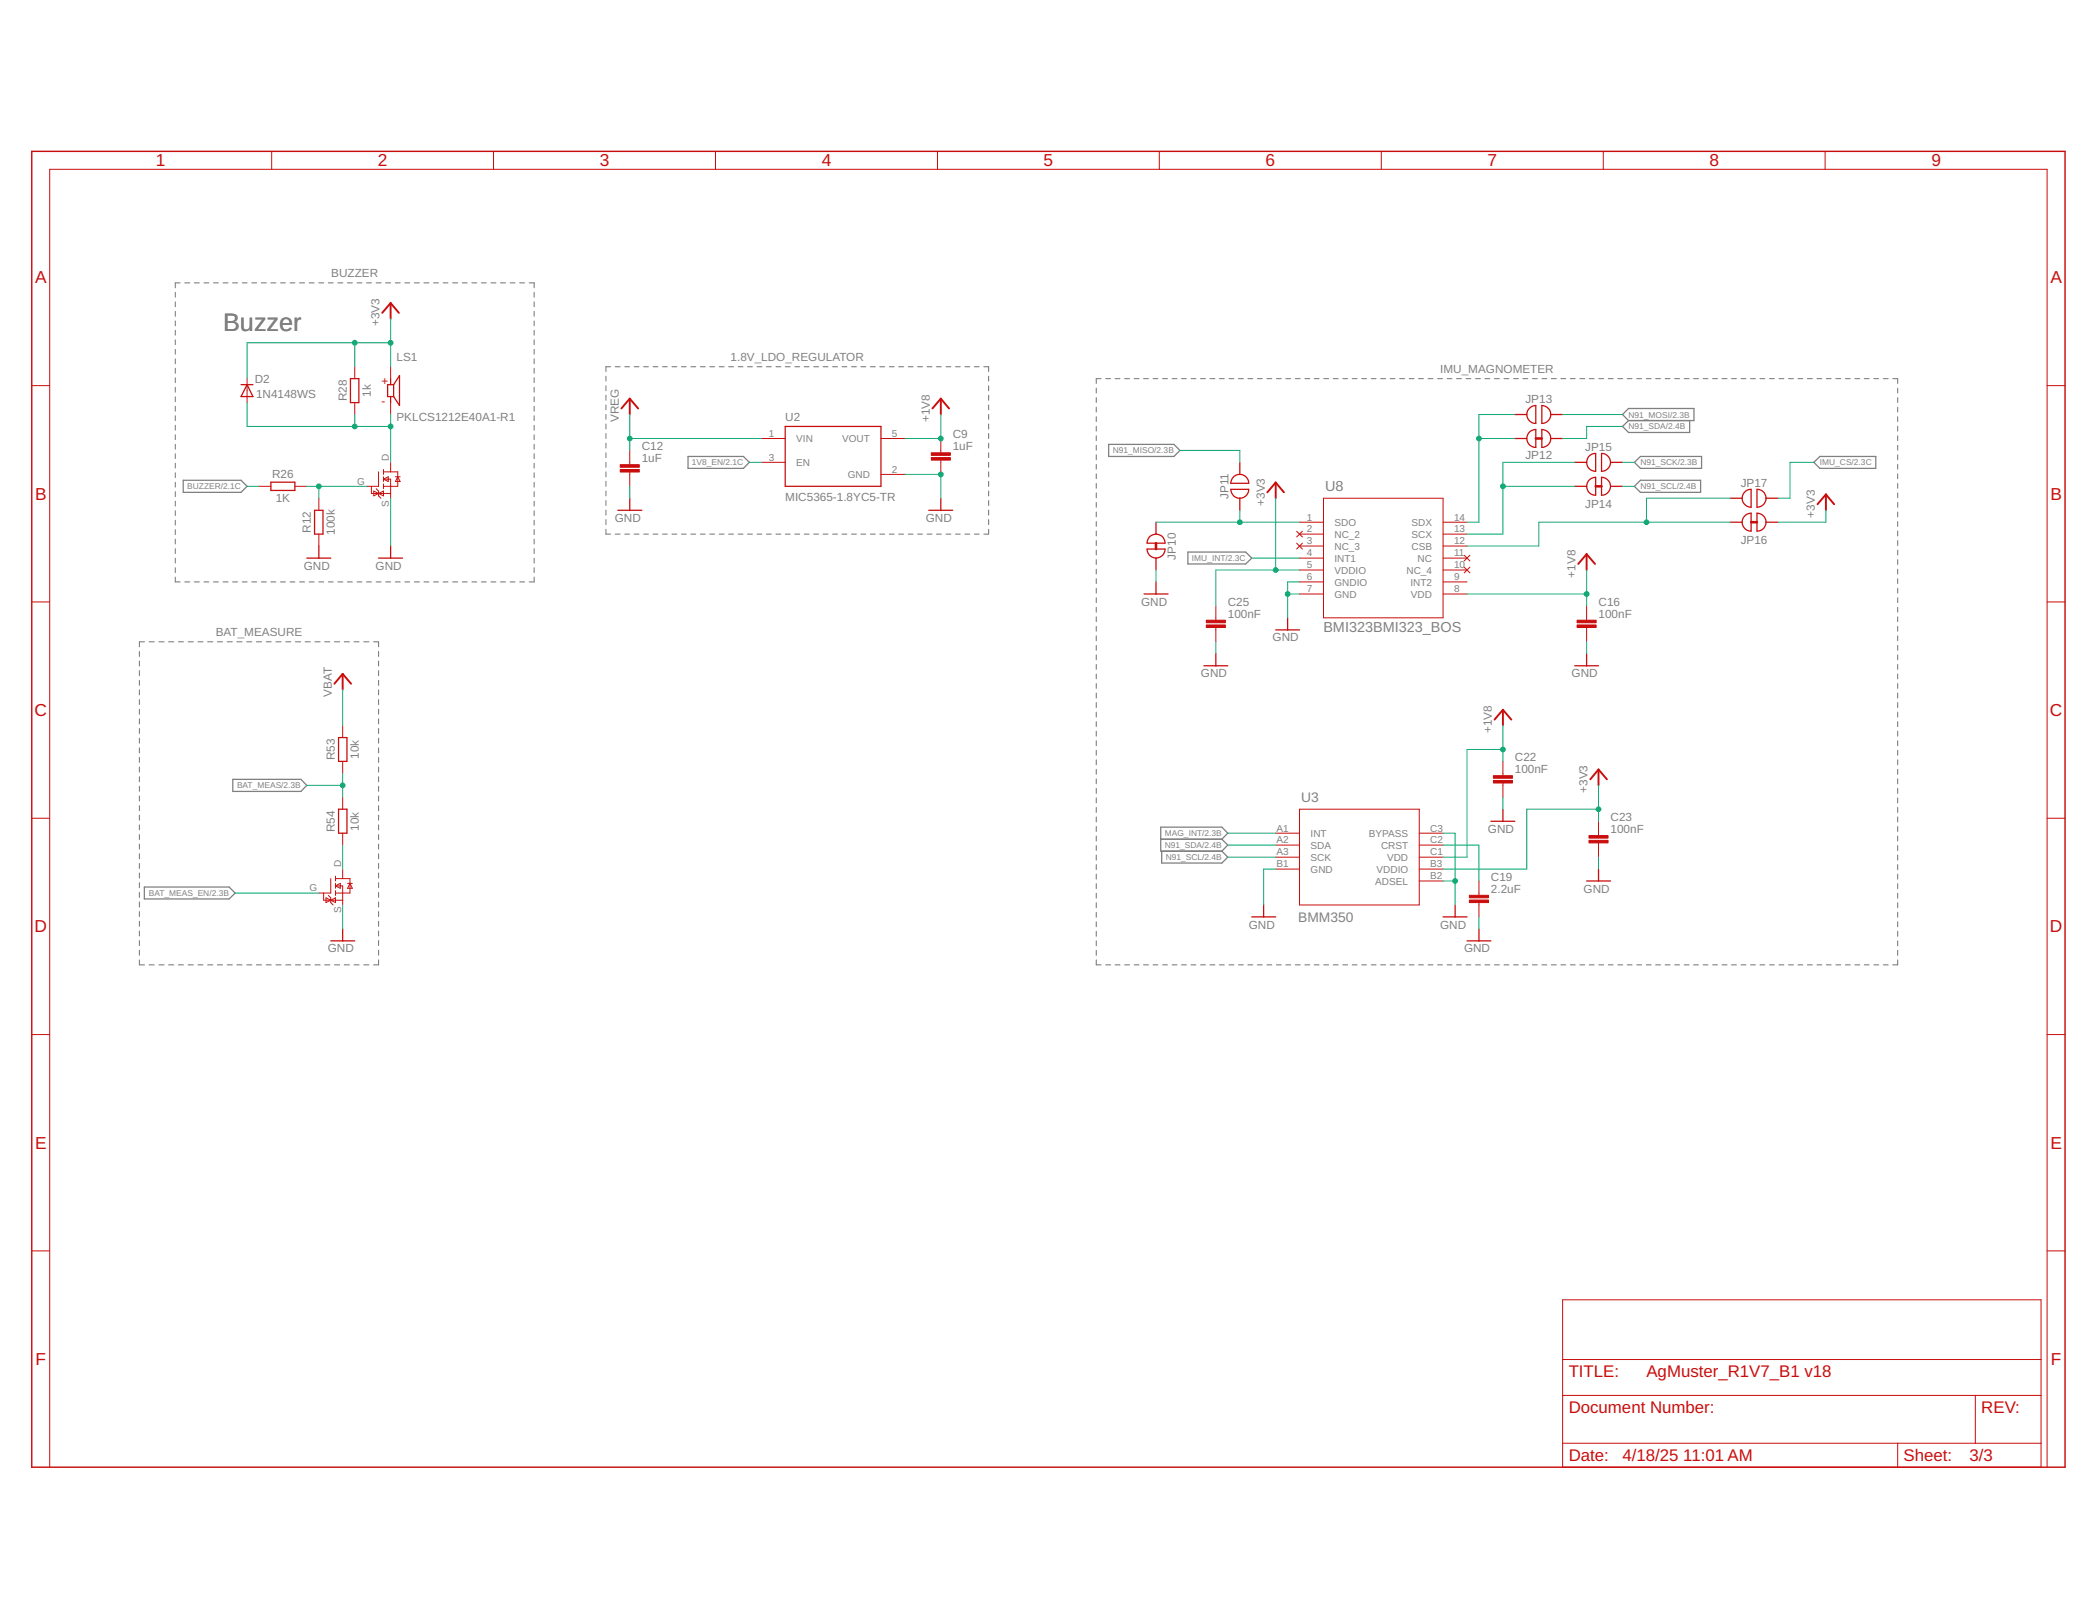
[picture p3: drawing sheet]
<svg xmlns="http://www.w3.org/2000/svg" width="279mm" height="216mm" viewBox="0 0 279 216" stroke-linecap="round" stroke-linejoin="round" font-family="sans-serif">
<g fill="none" stroke="#808080" stroke-width=".15">
<path d="M23.4 39v.6M24 37.7h-.6v.7M24.6 37.7h.7M25.9 37.7h.7M27.2 37.7h.6M28.5 37.7h.6M29.7 37.7h.7M31 37.7h.7M32.3 37.7h.6M33.6 37.7h.6M34.8 37.7h.7M36.1 37.7h.7"/>
<path d="M37.4 37.7h.6M38.7 37.7h.6M39.9 37.7h.7M41.2 37.7h.7M42.5 37.7h.6M43.8 37.7h.6M45 37.7h.7M46.3 37.7h.7M47.6 37.7h.6M48.9 37.7h.6M50.1 37.7h.7M51.4 37.7h.7"/>
<path d="M52.7 37.7h.6M54 37.7h.6M55.2 37.7h.7M56.5 37.7h.7M57.8 37.7h.6M59.1 37.7h.6M60.3 37.7h.7M61.6 37.7h.7M62.9 37.7h.6M64.2 37.7h.6M65.4 37.7h.7M66.7 37.7h.7"/>
<path d="M68 37.7h.6M69.3 37.7h.6M70.5 37.7h.7v.7M71.2 39v.6M23.4 40.2v.7M23.4 41.5v.6M23.4 42.8v.6M23.4 44v.7M23.4 45.3v.6M23.4 46.6v.6M23.4 47.8v.7M23.4 49.1v.6"/>
<path d="M23.4 50.4v.6M23.4 51.6v.7M23.4 52.9v.6M23.4 54.1v.7M23.4 55.4v.6M23.4 56.7v.6M23.4 58v.6M23.4 59.2v.7M71.2 40.2v.7M71.2 41.5v.6M71.2 42.8v.6M71.2 44v.7"/>
<path d="M71.2 45.3v.6M71.2 46.6v.6M71.2 47.8v.7M71.2 49.1v.6M71.2 50.4v.6M71.2 51.6v.7M71.2 52.9v.6M71.2 54.1v.7M71.2 55.4v.6M71.2 56.7v.6M71.2 58v.6M71.2 59.2v.7"/>
<path d="M80.8 50.1v.7M80.8 51.4v.7M80.8 52.7v.6M80.8 54v.6M80.8 55.2v.7M80.8 56.5v.7M80.8 57.8v.6M80.8 59.1v.6M81.4 48.9h-.6v.6M82 48.9h.7M83.3 48.9h.6M84.5 48.9h.7"/>
<path d="M85.8 48.9h.6M87.1 48.9h.6M88.3 48.9h.6M89.6 48.9h.6M90.8 48.9h.7M92.1 48.9h.6M93.4 48.9h.6M94.6 48.9h.6M95.9 48.9h.6M97.1 48.9h.7M98.4 48.9h.6M99.7 48.9h.6"/>
<path d="M100.9 48.9h.7M102.2 48.9h.6M103.4 48.9h.7M104.7 48.9h.6M106 48.9h.6M107.2 48.9h.6M108.5 48.9h.6M109.7 48.9h.7M111 48.9h.6M112.2 48.9h.7M113.5 48.9h.7M114.8 48.9h.6"/>
<path d="M116 48.9h.7M117.3 48.9h.6M118.6 48.9h.6M119.8 48.9h.6M121.1 48.9h.6M122.3 48.9h.7M123.6 48.9h.6M124.8 48.9h.7M126.1 48.9h.6M127.4 48.9h.6M128.6 48.9h.7M129.9 48.9h.6"/>
<path d="M131.1 48.9h.7v.6M131.8 50.1v.7M131.8 51.4v.7M131.8 52.7v.6M131.8 54v.6M131.8 55.2v.7M131.8 56.5v.7M131.8 57.8v.6M131.8 59.1v.6M146.1 51.7v.7M146.1 53v.6M146.1 54.3v.6"/>
<path d="M146.1 55.5v.7M146.1 56.8v.6M146.1 58.1v.6M146.1 59.4v.6M146.8 50.5h-.7v.6M147.4 50.5h.6M148.7 50.5h.6M149.9 50.5h.7M151.2 50.5h.6M152.4 50.5h.7M153.7 50.5h.6M155 50.5h.6"/>
<path d="M156.3 50.5h.6M157.5 50.5h.6M158.8 50.5h.6M160 50.5h.7M161.3 50.5h.6M162.6 50.5h.6M163.8 50.5h.7M165.1 50.5h.6M166.3 50.5h.7M167.6 50.5h.7M168.9 50.5h.6M170.2 50.5h.6"/>
<path d="M171.4 50.5h.6M172.7 50.5h.6M173.9 50.5h.7M175.2 50.5h.6M176.5 50.5h.6M177.7 50.5h.7M179 50.5h.6M180.3 50.5h.6M181.5 50.5h.7M182.8 50.5h.6M184 50.5h.7M185.3 50.5h.6"/>
<path d="M186.6 50.5h.6M187.9 50.5h.6M189.1 50.5h.6M190.4 50.5h.6M191.6 50.5h.7M192.9 50.5h.6M194.2 50.5h.6M195.4 50.5h.7M196.7 50.5h.6M198 50.5h.6M199.2 50.5h.7M200.5 50.5h.6"/>
<path d="M201.8 50.5h.6M203 50.5h.6M204.3 50.5h.6M205.5 50.5h.7M206.8 50.5h.7M208.1 50.5h.6M209.3 50.5h.7M210.6 50.5h.6M211.9 50.5h.6M213.1 50.5h.7M214.4 50.5h.6M215.7 50.5h.6"/>
<path d="M216.9 50.5h.7M218.2 50.5h.6M219.5 50.5h.6M220.7 50.5h.6M222 50.5h.6M223.2 50.5h.7M224.5 50.5h.6M225.8 50.5h.6M227 50.5h.7M228.3 50.5h.6M229.6 50.5h.6M230.8 50.5h.7"/>
<path d="M232.1 50.5h.6M233.4 50.5h.6M234.6 50.5h.6M235.9 50.5h.6M237.2 50.5h.6M238.4 50.5h.7M239.7 50.5h.6M240.9 50.5h.7M242.2 50.5h.6M243.5 50.5h.6M244.7 50.5h.7M246 50.5h.6"/>
<path d="M247.3 50.5h.6M248.5 50.5h.7M249.8 50.5h.6M251.1 50.5h.6M252.3 50.5h.7v.6M253 51.7v.7M253 53v.6M253 54.3v.6M253 55.5v.7M253 56.8v.6M253 58.1v.6M253 59.4v.6"/>
<path d="M23.4 60.5v.6M23.4 61.7v.7M23.4 63v.6M23.4 64.3v.6M23.4 65.5v.7M23.4 66.8v.6M23.4 68.1v.6M23.4 69.3v.7M23.4 70.6v.6M23.4 71.9v.6M23.4 73.1v.7M23.4 74.4v.6"/>
<path d="M23.4 75.7v.6M23.4 76.9v.7h.6M24.6 77.6h.7M25.9 77.6h.7M27.2 77.6h.6M28.5 77.6h.6M29.7 77.6h.7M31 77.6h.7M32.3 77.6h.6M33.6 77.6h.6M34.8 77.6h.7M36.1 77.6h.7"/>
<path d="M37.4 77.6h.6M38.7 77.6h.6M39.9 77.6h.7M41.2 77.6h.7M42.5 77.6h.6M43.8 77.6h.6M45 77.6h.7M46.3 77.6h.7M47.6 77.6h.6M48.9 77.6h.6M50.1 77.6h.7M51.4 77.6h.7"/>
<path d="M52.7 77.6h.6M54 77.6h.6M55.2 77.6h.7M56.5 77.6h.7M57.8 77.6h.6M59.1 77.6h.6M60.3 77.6h.7M61.6 77.6h.7M62.9 77.6h.6M64.2 77.6h.6M65.4 77.6h.7M66.7 77.6h.7"/>
<path d="M68 77.6h.6M69.3 77.6h.6M71.2 60.5v.6M71.2 61.7v.7M71.2 63v.6M71.2 64.3v.6M71.2 65.5v.7M71.2 66.8v.6M71.2 68.1v.6M71.2 69.3v.7M71.2 70.6v.6M71.2 71.9v.6"/>
<path d="M71.2 73.1v.7M71.2 74.4v.6M71.2 75.7v.6M71.2 76.9v.7h-.7M80.8 60.3v.7M80.8 61.6v.7M80.8 62.9v.6M80.8 64.2v.6M80.8 65.4v.7M80.8 66.7v.7M80.8 68v.6M80.8 69.3v.6"/>
<path d="M80.8 70.5v.7h.6M82 71.2h.7M83.3 71.2h.6M84.5 71.2h.7M85.8 71.2h.6M87.1 71.2h.6M88.3 71.2h.6M89.6 71.2h.6M90.8 71.2h.7M92.1 71.2h.6M93.4 71.2h.6M94.6 71.2h.6"/>
<path d="M95.9 71.2h.6M97.1 71.2h.7M98.4 71.2h.6M99.7 71.2h.6M100.9 71.2h.7M102.2 71.2h.6M103.4 71.2h.7M104.7 71.2h.6M106 71.2h.6M107.2 71.2h.6M108.5 71.2h.6M109.7 71.2h.7"/>
<path d="M111 71.2h.6M112.2 71.2h.7M113.5 71.2h.7M114.8 71.2h.6M116 71.2h.7M117.3 71.2h.6M118.6 71.2h.6M119.8 71.2h.6M121.1 71.2h.6M122.3 71.2h.7M123.6 71.2h.6M124.8 71.2h.7"/>
<path d="M126.1 71.2h.6M127.4 71.2h.6M128.6 71.2h.7M129.9 71.2h.6M131.8 60.3v.7M131.8 61.6v.7M131.8 62.9v.6M131.8 64.2v.6M131.8 65.4v.7M131.8 66.7v.7M131.8 68v.6M131.8 69.3v.6"/>
<path d="M131.8 70.5v.7h-.7M146.1 60.6v.7M146.1 61.9v.6M146.1 63.2v.6M146.1 64.4v.7M146.1 65.7v.6M146.1 67v.6M146.1 68.2v.7M146.1 69.5v.6M146.1 70.8v.6M146.1 72.1v.6M146.1 73.3v.7"/>
<path d="M146.1 74.6v.6M146.1 75.9v.6M146.1 77.1v.7M146.1 78.4v.6M146.1 79.7v.6M253 60.6v.7M253 61.9v.6M253 63.2v.6M253 64.4v.7M253 65.7v.6M253 67v.6M253 68.2v.7"/>
<path d="M253 69.5v.6M253 70.8v.6M253 72.1v.6M253 73.3v.7M253 74.6v.6M253 75.9v.6M253 77.1v.7M253 78.4v.6M253 79.7v.6M18.6 86.8v.7M18.6 88.1v.7M18.6 89.4v.6"/>
<path d="M18.6 90.7v.6M18.6 91.9v.7M18.6 93.2v.7M18.6 94.5v.7M18.6 95.8v.7M18.6 97.1v.6M18.6 98.4v.6M18.6 99.7v.6M19.3 85.5h-.7v.7M19.9 85.5h.7M21.2 85.5h.7M22.5 85.5h.7"/>
<path d="M23.8 85.5h.6M25.1 85.5h.7M26.4 85.5h.7M27.7 85.5h.7M29 85.5h.7M30.3 85.5h.7M31.6 85.5h.7M32.9 85.5h.7M34.2 85.5h.7M35.5 85.5h.7M36.8 85.5h.7M38.1 85.5h.7"/>
<path d="M39.4 85.5h.7M40.7 85.5h.7M42 85.5h.7M43.3 85.5h.7M44.6 85.5h.7M45.9 85.5h.7M47.2 85.5h.7M48.5 85.5h.7M49.8 85.5h.7v.7M50.5 86.8v.7M50.5 88.1v.7M50.5 89.4v.6"/>
<path d="M50.5 90.7v.6M50.5 91.9v.7M50.5 93.2v.7M50.5 94.5v.7M50.5 95.8v.7M50.5 97.1v.6M50.5 98.4v.6M50.5 99.7v.6M146.1 80.9v.7M146.1 82.2v.6M146.1 83.5v.6M146.1 84.8v.6"/>
<path d="M146.1 86v.7M146.1 87.3v.6M146.1 88.6v.6M146.1 89.8v.7M146.1 91.1v.6M146.1 92.4v.6M146.1 93.6v.7M146.1 94.9v.7M146.1 96.2v.6M146.1 97.5v.6M146.1 98.7v.7M146.1 100v.6"/>
<path d="M253 80.9v.7M253 82.2v.6M253 83.5v.6M253 84.8v.6M253 86v.7M253 87.3v.6M253 88.6v.6M253 89.8v.7M253 91.1v.6M253 92.4v.6M253 93.6v.7M253 94.9v.7"/>
<path d="M253 96.2v.6M253 97.5v.6M253 98.7v.7M253 100v.6M18.6 100.9v.7M18.6 102.2v.7M18.6 103.5v.7M18.6 104.8v.7M18.6 106.1v.6M18.6 107.4v.6M18.6 108.6v.7M18.6 109.9v.7"/>
<path d="M18.6 111.2v.7M18.6 112.5v.7M18.6 113.8v.6M18.6 115.1v.6M18.6 116.4v.6M18.6 117.6v.7M18.6 118.9v.7M50.5 100.9v.7M50.5 102.2v.7M50.5 103.5v.7M50.5 104.8v.7M50.5 106.1v.6"/>
<path d="M50.5 107.4v.6M50.5 108.6v.7M50.5 109.9v.7M50.5 111.2v.7M50.5 112.5v.7M50.5 113.8v.6M50.5 115.1v.6M50.5 116.4v.6M50.5 117.6v.7M50.5 118.9v.7M146.1 101.3v.6M146.1 102.5v.7"/>
<path d="M146.1 103.8v.7M146.1 105.1v.6M146.1 106.3v.7M146.1 107.6v.7M146.1 108.9v.6M146.1 110.2v.6M146.1 111.4v.7M146.1 112.7v.6M146.1 114v.6M146.1 115.2v.7M146.1 116.5v.7M146.1 117.8v.6"/>
<path d="M146.1 119v.7M253 101.3v.6M253 102.5v.7M253 103.8v.7M253 105.1v.6M253 106.3v.7M253 107.6v.7M253 108.9v.6M253 110.2v.6M253 111.4v.7M253 112.7v.6M253 114v.6"/>
<path d="M253 115.2v.7M253 116.5v.7M253 117.8v.6M253 119v.7M18.6 120.2v.7M18.6 121.5v.7M18.6 122.8v.6M18.6 124.1v.6M18.6 125.3v.7M18.6 126.6v.7M18.6 127.9v.7h.7M19.9 128.6h.7"/>
<path d="M21.2 128.6h.7M22.5 128.6h.7M23.8 128.6h.6M25.1 128.6h.7M26.4 128.6h.7M27.7 128.6h.7M29 128.6h.7M30.3 128.6h.7M31.6 128.6h.7M32.9 128.6h.7M34.2 128.6h.7M35.5 128.6h.7"/>
<path d="M36.8 128.6h.7M38.1 128.6h.7M39.4 128.6h.7M40.7 128.6h.7M42 128.6h.7M43.3 128.6h.7M44.6 128.6h.7M45.9 128.6h.7M47.2 128.6h.7M48.5 128.6h.7M50.5 120.2v.7M50.5 121.5v.7"/>
<path d="M50.5 122.8v.6M50.5 124.1v.6M50.5 125.3v.7M50.5 126.6v.7M50.5 127.9v.7h-.7M146.1 127.9v.7h.7M146.1 120.3v.7M146.1 121.6v.6M146.1 122.9v.6M146.1 124.1v.7M146.1 125.4v.6M146.1 126.7v.6"/>
<path d="M147.4 128.6h.6M148.7 128.6h.6M149.9 128.6h.7M151.2 128.6h.6M152.4 128.6h.7M153.7 128.6h.6M155 128.6h.6M156.3 128.6h.6M157.5 128.6h.6M158.8 128.6h.6M160 128.6h.7M161.3 128.6h.6"/>
<path d="M162.6 128.6h.6M163.8 128.6h.7M165.1 128.6h.6M166.3 128.6h.7M167.6 128.6h.7M168.9 128.6h.6M170.2 128.6h.6M171.4 128.6h.6M172.7 128.6h.6M173.9 128.6h.7M175.2 128.6h.6M176.5 128.6h.6"/>
<path d="M177.7 128.6h.7M179 128.6h.6M180.3 128.6h.6M181.5 128.6h.7M182.8 128.6h.6M184 128.6h.7M185.3 128.6h.6M186.6 128.6h.6M187.9 128.6h.6M189.1 128.6h.6M190.4 128.6h.6M191.6 128.6h.7"/>
<path d="M192.9 128.6h.6M194.2 128.6h.6M195.4 128.6h.7M196.7 128.6h.6M198 128.6h.6M199.2 128.6h.7M200.5 128.6h.6M201.8 128.6h.6M203 128.6h.6M204.3 128.6h.6M205.5 128.6h.7M206.8 128.6h.7"/>
<path d="M208.1 128.6h.6M209.3 128.6h.7M210.6 128.6h.6M211.9 128.6h.6M213.1 128.6h.7M214.4 128.6h.6M215.7 128.6h.6M216.9 128.6h.7M218.2 128.6h.6M219.5 128.6h.6M220.7 128.6h.6M222 128.6h.6"/>
<path d="M223.2 128.6h.7M224.5 128.6h.6M225.8 128.6h.6M227 128.6h.7M228.3 128.6h.6M229.6 128.6h.6M230.8 128.6h.7M232.1 128.6h.6M233.4 128.6h.6M234.6 128.6h.6M235.9 128.6h.6M237.2 128.6h.6"/>
<path d="M238.4 128.6h.7M239.7 128.6h.6M240.9 128.6h.7M242.2 128.6h.6M243.5 128.6h.6M244.7 128.6h.7M246 128.6h.6M247.3 128.6h.6M248.5 128.6h.7M249.8 128.6h.6M251.1 128.6h.6M253 127.9v.7h-.7"/>
<path d="M253 120.3v.7M253 121.6v.6M253 122.9v.6M253 124.1v.7M253 125.4v.6M253 126.7v.6"/>
</g>
<g fill="none" stroke="#808080" stroke-width=".17">
<path d="M147.8 59.2h8.7l.8 .8-.8 .8h-8.7zM216.3 55.2l.8-.8h8.7v1.6h-8.7zM217.1 56l-.8 .8 .8 .8h8.1v-1.6M24.4 64h7.7l.8 .8-.8 .8h-7.7zM91.7 60.8h7.4l.8 .8-.8 .8h-7.4zM158.3 73.6h7.8l.8 .8-.8 .8h-7.8zM217.9 64.8l.8-.8h8v1.6h-8zM217.9 61.6l.8-.8h8.1v1.6h-8.1zM241.8 61.6l.8-.8h7.4v1.6h-7.4zM19.2 118.2h11.3l.8 .8-.8 .8h-11.3zM31 103.9h9.1l.8 .8-.8 .8h-9.1zM154.7 111.8h8.2"/>
<path d="M154.9 113.4v1.6h8l.8-.8-.8-.8M162.9 111.8l.8-.8-.8-.8h-8.2v3.2h8.2M162.9 111.8l.8 .8-.8 .8"/>
</g>
<path d="M4.2 20.2h271.1v175.3h-271.1z" fill="none" stroke="#c90d0c" stroke-width=".19"/>
<g fill="none" stroke="#c90d0c" stroke-width=".13">
<path d="M36.2 20.2v2.4M65.8 20.2v2.4M95.4 20.2v2.4M125 20.2v2.4M154.5 20.2v2.4M184.1 20.2v2.4M213.7 20.2v2.4M243.3 20.2v2.4M4.2 51.4h2.4M32.9 50.5v3.2M47.3 48.9v1.6M47.3 53.7v1.5"/>
<path d="M52.1 48.9v1.6M52.1 53.7v1.5M101.5 58.4h3.2M117.4 58.4h3.2M125.4 58.4v1.9M272.9 51.4h2.4M34.5 64.8h1.6M39.3 64.8h1.6M42.5 66.4v1.6M42.5 71.2v1.6M49.5 64.8v1h2.6M49.8 65.4l.7 .4-.7 .3z"/>
<path d="M50.1 65.1l.4 .3v.7l.3 .3M50.5 62.9v1.9h-1.6M50.5 65.8l.6-.4v.7zM51.1 62.9h1.9v1.9h-1.9M51.1 63.9h1v2.5M51.1 62.6v.6M51.1 63.5v.7M51.1 64.5v.6M51.1 63.9l.7-.4v.7zM52.1 61.6v1.3M52.7 63.5h.6M53 63.5l.3 .7h-.6z"/>
<path d="M83.9 60v1.9M83.9 62.9v1.9M101.5 61.6h3.2M117.4 63.2h3.2M125.4 61.3v1.9M172.8 70.8l.8 .8M172.8 72.4l.8 .8M173.2 69.6h3.2M173.2 71.2h3.2M173.2 72.8h3.2M173.2 74.4h3.2M173.2 76h3.2"/>
<path d="M173.2 77.6h3.2M173.2 79.2h3.2M173.6 70.8l-.8 .8M173.6 72.4l-.8 .8M176.4 66.4h16v15.9h-16zM192.4 69.6h3.2M192.4 71.2h3.2M192.4 72.8h3.2M192.4 74.4h3.2M192.4 76h3.2M192.4 77.6h3.2M192.4 79.2h3.2"/>
<path d="M195.2 75.6l.7 .7M195.2 74l.7 .8M195.9 75.6l-.7 .7M195.9 74l-.7 .8M4.2 80.2h2.4M45.7 96.7v1.6M162.1 80.8v1.9M162.1 83.6v1.9M211.5 80.8v1.9M211.5 83.6v1.9M272.9 80.2h2.4M4.2 109.1h2.4"/>
<path d="M43.1 119v1h2.6M43.5 119.7v.6l1.2-.6v.6zM43.8 119.3l.3 .4v.6l.3 .3M44.1 117.1v1.9h-1.6M44.7 118.1h1v2.5M44.7 117.1h2v1.9h-2M44.7 116.8v.6M44.7 117.7v.7M44.7 118.7v.6M44.7 118.1l.7-.4v.7zM45.7 101.5v1.6M45.7 106.3v1.5"/>
<path d="M45.7 111v1.6M45.7 115.8v1.3M46.3 117.7h.7M46.7 117.7l.3 .7h-.7zM170.1 111h3.1M170.1 112.6h3.1M170.1 114.2h3.1M170.1 115.8h3.1M173.2 107.8h16v12.8h-16zM189.2 111h3.2M189.2 112.6h3.2M189.2 114.2h3.2"/>
<path d="M189.2 115.8h3.2M189.2 117.4h3.2M197.1 117.4v1.9M200.3 101.5v1.9M200.3 104.4v1.9M213.1 109.5v1.9M213.1 112.3v1.9M272.9 109.1h2.4M4.2 137.9h2.4M197.1 120.3v1.9M272.9 137.9h2.4M4.2 166.7h2.4"/>
<path d="M208.3 173.2h63.8v22.3h-63.8zM272.9 166.7h2.4M6.6 195.5v-172.9h266.3v172.9M208.3 186h63.8M208.3 192.3h63.8M208.3 181.2h63.8M253 192.3v3.2M263.3 186v6.3"/>
</g>
<g fill="none" stroke="#c90d0c" stroke-width=".17">
<path d="M32.1 51.3h1.6M32.9 51.3l.8 1.6h-1.6zM46.7 50.5h1.1v3.2h-1.1zM52.1 50.5v.8M52.1 52.9v.8M52.5 51.3h-.8v1.6h.8M52.5 51.3v1.6M52.5 51.3l.8-1.2v3.9l-.8-1.1M104.7 56.8h12.7v8h-12.7zM201.9 58.4h1.6M201.9 55.2h1.6M203.8 57.7a1.23 1.23 0 0 1 .9-.5v2.4a1.2 1.2 0 0 1-1.1-.7 1.2 1.2 0 0 1 .2-1.2z"/>
<path d="M203.8 54.5a1.16 1.16 0 0 1 .9-.5v2.4a1.18 1.18 0 0 1-1.1-.6 1.18 1.18 0 0 1 .2-1.3zM205.5 57.2a1.2 1.2 0 0 1 1.2 1.2 1.2 1.2 0 0 1-1.2 1.2zM205.5 54a1.2 1.2 0 0 1 1.2 1.2 1.2 1.2 0 0 1-1.2 1.2zM206.7 58.4h1.6M206.7 55.2h1.6M36.1 64.3h3.2v1.1h-3.2zM40.9 74.4h3.2M41.9 68h1.2v3.2h-1.2zM42.5 72.8v1.6M50.5 74.4h3.2M52.1 72.8v1.6M82.4 68h3.2"/>
<path d="M83.9 66.4l.1 1.6M123.8 68h3.2M125.4 66.4v1.6M152.5 79.2h3.2M152.9 73.2h2.4a1.2 1.2 0 0 1-1.2 1.2 1.2 1.2 0 0 1-1.2-1.2zM153.2 71.6a1.21 1.21 0 0 1 1.3-.3 1.21 1.21 0 0 1 .8 1.1h-2.4v-.3zM154.1 69.6v1.6M154.1 74.4v1.6M154.1 77.6v1.6M164.1 65.2h2.4a1.2 1.2 0 0 1-1.2 1.2 1.2 1.2 0 0 1-1.2-1.2zM164.5 63.5a1.2 1.2 0 0 1 1.3-.2 1.2 1.2 0 0 1 .7 1.1h-2.4a1.33 1.33 0 0 1 .4-.9zM165.3 61.6v1.6"/>
<path d="M165.3 66.4v1.6M209.9 64.8h1.6M209.9 61.6h1.6M211.8 64.1a1.25 1.25 0 0 1 .9-.5v2.4a1.2 1.2 0 0 1-1.1-.7 1.2 1.2 0 0 1 .2-1.2zM211.8 60.9a1.14 1.14 0 0 1 .9-.5v2.4a1.21 1.21 0 0 1-1.1-.7 1.21 1.21 0 0 1 .2-1.2zM213.5 63.6a1.2 1.2 0 0 1 1.2 1.2 1.2 1.2 0 0 1-1.2 1.2zM213.5 60.4a1.2 1.2 0 0 1 1.2 1.2 1.2 1.2 0 0 1-1.2 1.2zM214.7 64.8h1.6M214.7 61.6h1.6M230.6 69.6h1.6M230.6 66.4h1.6M232.5 68.9a1.16 1.16 0 0 1 .9-.5v2.4a1.18 1.18 0 0 1-1-.7 1.18 1.18 0 0 1 .1-1.2z"/>
<path d="M232.5 65.7a1.07 1.07 0 0 1 .9-.5v2.4a1.2 1.2 0 0 1-1.1-.7 1.2 1.2 0 0 1 .2-1.2zM234.2 68.4a1.2 1.2 0 0 1 1.2 1.2 1.2 1.2 0 0 1-1.2 1.2zM234.2 65.2a1.2 1.2 0 0 1 1.2 1.2 1.2 1.2 0 0 1-1.2 1.2zM235.4 69.6h1.6M235.4 66.4h1.6M45.1 98.3h1.1v3.2h-1.1zM160.5 88.7h3.2M162.1 87.1v1.7M170.1 83.9h3.1M171.6 82.3l.1 1.7M209.9 88.7h3.2M211.5 87.1v1.7"/>
<path d="M45.1 107.8h1.1v3.2h-1.1zM198.7 109.5h3.2M200.3 107.8l.1 1.7M211.5 117.4h3.2M213.1 115.8v1.6M44.1 125.4h3.2M45.7 123.8v1.6M45.7 125.4h.1M166.9 122.2h3.2M168.4 120.6v1.6M168.4 122.2h.1M192.4 122.2h3.2"/>
<path d="M194 120.6v1.6M195.6 125.4h3.1M197.1 123.8v1.6M197.1 125.4h.1"/>
</g>
<g fill="none" stroke="#c90d0c" stroke-width=".25">
<path d="M52.1 40.4v2.1M52.1 40.4l1.1 1.3M52.1 40.4l-1.2 1.3M83.9 53.1v2.1M83.9 53.1l1.2 1.3M83.9 53.1l-1.1 1.3M125.4 53.1v2.1M125.4 53.1l1.1 1.3M125.4 53.1l-1.1 1.3M170.1 64.3v2.1M170.1 64.3l1.1 1.3M170.1 64.3l-1.2 1.3"/>
<path d="M211.5 73.9v2.1M211.5 73.9l1.1 1.3M211.5 73.9l-1.1 1.3M243.4 65.9v2.1M243.4 65.9l1.1 1.3M243.4 65.9l-1.1 1.3M45.7 89.8v2.1M45.7 89.8l1.1 1.3M45.7 89.8l-1.1 1.3M200.3 94.6v2.1M200.3 94.6l1.2 1.3M200.3 94.6l-1.1 1.3"/>
<path d="M213.1 102.6v2.1M213.1 102.6l1.1 1.3M213.1 102.6l-1.1 1.3"/>
</g>
<g fill="#c90d0c" stroke="#c90d0c" stroke-width=".13">
<path d="M124.1 61h2.6v.3h-2.6z"/>
<path d="M124.1 60.3h2.6v.4h-2.6z"/>
<path d="M82.7 62.6h2.5v.3h-2.5z"/>
<path d="M82.7 61.9h2.5v.4h-2.5z"/>
<path d="M195.9 120h2.5v.3h-2.5z"/>
<path d="M195.9 119.3h2.5v.4h-2.5z"/>
<path d="M211.8 112h2.6v.3h-2.6z"/>
<path d="M211.8 111.4h2.6v.3h-2.6z"/>
<path d="M199.1 104h2.5v.4h-2.5z"/>
<path d="M199.1 103.4h2.5v.3h-2.5z"/>
<path d="M210.2 83.3h2.6v.3h-2.6z"/>
<path d="M210.2 82.7h2.6v.3h-2.6z"/>
<path d="M160.8 83.3h2.5v.3h-2.5z"/>
<path d="M160.8 82.7h2.5v.3h-2.5z"/>
</g>
<path d="M204.7 58.4h.8M154.1 72.4v.8M212.7 64.8h.8M233.4 69.6h.8" fill="none" stroke="#c90d0c" stroke-width=".34"/>
<g fill="none" stroke="#0dab76" stroke-width=".13">
<path d="M32.9 53.7v3.1h19.2M47.3 45.7v3.2M47.3 55.2v1.6M52.1 42.5v6.4M52.1 55.2v6.4M52.1 45.7h-19.2v4.8M83.9 55.2v4.8M83.9 58.4h17.6M125.4 55.2v3.2h-4.8M197.1 58.4h4.8M201.9 55.2h-4.8v14.4h-1.5M208.3 55.2h8"/>
<path d="M216.3 56.8h-4.8v1.6h-3.2M32.9 64.8h1.6M40.9 64.8h8M42.5 64.8v1.6M52.1 66.4v6.4M83.9 64.8v1.6M99.9 61.6h1.6M120.6 63.2h4.8v3.2M154.1 76v1.6M154.1 69.6h19.1M157.3 60h8v1.6M165.3 68v1.6"/>
<path d="M166.9 74.4h6.3M170.1 66.4v9.6M171.6 79.2h1.6M173.2 77.6h-1.6v4.7M173.2 76h-11.1v4.8M195.6 79.2h15.9M200.3 64.8h9.6M209.9 61.6h-9.6v9.6h-4.7M211.5 76v4.8M216.3 64.8h1.6M216.3 61.6h1.6M230.6 69.6h-25.5v3.2h-9.5"/>
<path d="M230.6 66.4h-11.1v3.2M241.8 61.6h-3.2v4.8h-1.6M243.4 68v1.6h-6.4M45.7 91.9v4.8M162.1 85.5v1.6M200.3 96.7v4.8M200.3 99.9h-4.7v14.3h-3.2M211.5 85.5v1.6M31.3 119h11.2M40.9 104.7h4.8M45.7 103.1v3.2M45.7 112.6v3.2"/>
<path d="M163.7 111h6.4M163.7 114.2h6.4M163.7 112.6h6.4M170.1 115.8h-1.7v4.8M192.4 117.4h1.6M192.4 111h1.6v9.6M192.4 112.6h4.7v4.8M200.3 106.3v1.5M213.1 107.8h-9.6v8h-11.1M213.1 104.7v4.8M213.1 114.2v1.6M45.7 120.6v3.2"/>
<path d="M197.1 122.2v1.6"/>
</g>
<g fill="#0dab76" stroke="#0dab76" stroke-width=".13">
<circle cx="125.4" cy="63.2" r=".32"/>
<circle cx="194" cy="117.4" r=".32"/>
<circle cx="171.6" cy="79.2" r=".32"/>
<circle cx="52.1" cy="45.7" r=".32"/>
<circle cx="47.3" cy="45.7" r=".32"/>
<circle cx="213.1" cy="107.8" r=".32"/>
<circle cx="170.1" cy="76" r=".32"/>
<circle cx="42.5" cy="64.8" r=".32"/>
<circle cx="47.3" cy="56.8" r=".32"/>
<circle cx="52.1" cy="56.8" r=".32"/>
<circle cx="45.7" cy="104.7" r=".32"/>
<circle cx="83.9" cy="58.4" r=".32"/>
<circle cx="125.4" cy="58.4" r=".32"/>
<circle cx="200.3" cy="99.9" r=".32"/>
<circle cx="211.5" cy="79.2" r=".32"/>
<circle cx="165.3" cy="69.6" r=".32"/>
<circle cx="197.1" cy="58.4" r=".32"/>
<circle cx="200.3" cy="64.8" r=".32"/>
<circle cx="219.5" cy="69.6" r=".32"/>
</g>
<text font-size="3.4" fill="#808080" x="29.7" y="44.1">Buzzer</text>
<g font-size="2.3" fill="#c90d0c">
<text x="20.8" y="22.2">1</text>
<text x="50.4" y="22.2">2</text>
<text x="80" y="22.2">3</text>
<text x="109.5" y="22.2">4</text>
<text x="139.1" y="22.2">5</text>
<text x="168.7" y="22.2">6</text>
<text x="198.3" y="22.2">7</text>
<text x="227.9" y="22.2">8</text>
<text x="257.5" y="22.2">9</text>
<text x="4.7" y="37.8">A</text>
<text x="273.3" y="37.8">A</text>
<text x="4.7" y="66.6">B</text>
<text x="273.3" y="66.6">B</text>
<text x="4.6" y="95.4">C</text>
<text x="273.3" y="95.4">C</text>
<text x="4.6" y="124.3">D</text>
<text x="273.3" y="124.3">D</text>
<text x="4.7" y="153.1">E</text>
<text x="273.3" y="153.1">E</text>
<text x="4.7" y="181.9">F</text>
<text x="273.4" y="181.9">F</text>
</g>
<g font-size="2.2" fill="#c90d0c">
<text x="209.1" y="183.6">TITLE:</text>
<text x="219.5" y="183.6">AgMuster_R1V7_B1 v18</text>
<text x="209.1" y="188.4">Document Number:</text>
<text x="264.1" y="188.4">REV:</text>
<text x="209.1" y="194.7">Date:</text>
<text x="216.3" y="194.7">4/18/25</text>
<text x="224.4" y="194.7">11:01 AM</text>
<text x="253.7" y="194.7">Sheet:</text>
<text x="262.5" y="194.7">3/3</text>
</g>
<g font-size="1.9" fill="#808080">
<text x="176.6" y="65.5">U8</text>
<text x="176.4" y="84.3">BMI323BMI323_BOS</text>
</g>
<g font-size="1.8" fill="#808080">
<text x="173.5" y="106.9">U3</text>
<text x="173.1" y="122.9">BMM350</text>
</g>
<g font-size="1.6" fill="#808080">
<text x="44.1" y="36.9">BUZZER</text>
<text x="50.6" y="43.5" transform="rotate(-90 50.6 43.5)">+3V3</text>
<text x="34" y="51.1">D2</text>
<text x="34.1" y="53">1N4148WS</text>
<text x="46.2" y="53.5" transform="rotate(-90 46.2 53.5)">R28</text>
<text x="49.4" y="52.9" transform="rotate(-90 49.4 52.9)">1k</text>
<text x="52.9" y="48.1">LS1</text>
<text x="97.4" y="48.1">1.8V_LDO_REGULATOR</text>
<text x="192" y="49.7">IMU_MAGNOMETER</text>
<text x="203.3" y="53.7">JP13</text>
<text x="52.9" y="56.1">PKLCS1212E40A1-R1</text>
<text x="82.5" y="56.2" transform="rotate(-90 82.5 56.2)">VREG</text>
<text x="104.7" y="56">U2</text>
<text x="123.9" y="56.2" transform="rotate(-90 123.9 56.2)">+1V8</text>
<text x="127" y="58.4">C9</text>
<text x="36.3" y="63.8">R26</text>
<text x="85.5" y="61.6">1uF</text>
<text x="85.5" y="60">C12</text>
<text x="127" y="60">1uF</text>
<text x="203.3" y="61.2">JP12</text>
<text x="211.3" y="60.1">JP15</text>
<text x="232" y="64.9">JP17</text>
<text x="36.8" y="67">1K</text>
<text x="41.5" y="71" transform="rotate(-90 41.5 71)">R12</text>
<text x="44.6" y="71.3" transform="rotate(-90 44.6 71.3)">100k</text>
<text x="82" y="69.5">GND</text>
<text x="104.7" y="66.7">MIC5365-1.8YC5-TR</text>
<text x="123.4" y="69.5">GND</text>
<text x="163.7" y="66.5" transform="rotate(-90 163.7 66.5)">JP11</text>
<text x="168.6" y="67.4" transform="rotate(-90 168.6 67.4)">+3V3</text>
<text x="211.3" y="67.8">JP14</text>
<text x="241.9" y="69" transform="rotate(-90 241.9 69)">+3V3</text>
<text x="40.5" y="75.9">GND</text>
<text x="50.1" y="75.9">GND</text>
<text x="156.7" y="74.6" transform="rotate(-90 156.7 74.6)">JP10</text>
<text x="210" y="77" transform="rotate(-90 210 77)">+1V8</text>
<text x="232" y="72.5">JP16</text>
<text x="152.1" y="80.7">GND</text>
<text x="163.7" y="82.3">100nF</text>
<text x="163.7" y="80.8">C25</text>
<text x="213.1" y="82.3">100nF</text>
<text x="213.1" y="80.8">C16</text>
<text x="28.8" y="84.7">BAT_MEASURE</text>
<text x="169.6" y="85.5">GND</text>
<text x="44.2" y="92.9" transform="rotate(-90 44.2 92.9)">VBAT</text>
<text x="160.1" y="90.3">GND</text>
<text x="209.5" y="90.3">GND</text>
<text x="44.6" y="101.3" transform="rotate(-90 44.6 101.3)">R53</text>
<text x="47.8" y="101.1" transform="rotate(-90 47.8 101.1)">10k</text>
<text x="198.9" y="97.7" transform="rotate(-90 198.9 97.7)">+1V8</text>
<text x="201.9" y="101.5">C22</text>
<text x="201.9" y="103.1">100nF</text>
<text x="211.6" y="105.7" transform="rotate(-90 211.6 105.7)">+3V3</text>
<text x="44.6" y="110.9" transform="rotate(-90 44.6 110.9)">R54</text>
<text x="47.8" y="110.7" transform="rotate(-90 47.8 110.7)">10k</text>
<text x="198.3" y="111">GND</text>
<text x="214.7" y="111">100nF</text>
<text x="214.7" y="109.4">C23</text>
<text x="198.7" y="119">2.2uF</text>
<text x="198.7" y="117.4">C19</text>
<text x="211.1" y="119">GND</text>
<text x="166.5" y="123.7">GND</text>
<text x="192" y="123.7">GND</text>
<text x="43.7" y="126.9">GND</text>
<text x="195.2" y="126.9">GND</text>
</g>
<g font-size="1.6" fill="#c90d0c">
<text x="50.9" y="51.3">+</text>
<text x="50.9" y="54">-</text>
</g>
<g font-size="1.3" fill="#808080">
<text x="102.5" y="58.2">1</text>
<text x="106.1" y="58.9">VIN</text>
<text x="112.3" y="58.9">VOUT</text>
<text x="118.9" y="58.2">5</text>
<text x="47.6" y="64.6">G</text>
<text x="51.8" y="61.4" transform="rotate(-90 51.8 61.4)">D</text>
<text x="102.5" y="61.4">3</text>
<text x="106.1" y="62.1">EN</text>
<text x="113" y="63.7">GND</text>
<text x="118.9" y="63">2</text>
<text x="51.8" y="67.5" transform="rotate(-90 51.8 67.5)">S</text>
<text x="174.2" y="69.4">1</text>
<text x="174.2" y="71">2</text>
<text x="177.9" y="70.1">SDO</text>
<text x="177.9" y="71.7">NC_2</text>
<text x="188.1" y="71.7">SCX</text>
<text x="188.1" y="70.1">SDX</text>
<text x="193.8" y="71">13</text>
<text x="193.8" y="69.4">14</text>
<text x="174.2" y="72.6">3</text>
<text x="174.2" y="74.2">4</text>
<text x="174.2" y="75.7">5</text>
<text x="174.2" y="77.3">6</text>
<text x="177.9" y="73.3">NC_3</text>
<text x="177.9" y="74.9">INT1</text>
<text x="177.9" y="76.4">VDDIO</text>
<text x="187.5" y="76.4">NC_4</text>
<text x="188.1" y="73.3">CSB</text>
<text x="189" y="74.8">NC</text>
<text x="193.8" y="77.3">9</text>
<text x="193.8" y="75.7">10</text>
<text x="193.8" y="74.2">11</text>
<text x="193.8" y="72.6">12</text>
<text x="174.2" y="78.9">7</text>
<text x="177.9" y="78">GNDIO</text>
<text x="177.9" y="79.6">GND</text>
<text x="188" y="78">INT2</text>
<text x="188.1" y="79.6">VDD</text>
<text x="193.8" y="78.9">8</text>
<text x="170.1" y="110.8">A1</text>
<text x="170.1" y="112.4">A2</text>
<text x="174.7" y="111.5">INT</text>
<text x="174.7" y="113.1">SDA</text>
<text x="182.5" y="111.5">BYPASS</text>
<text x="184.1" y="113.1">CRST</text>
<text x="190.6" y="112.4">C2</text>
<text x="190.6" y="110.8">C3</text>
<text x="41.2" y="118.8">G</text>
<text x="45.5" y="115.6" transform="rotate(-90 45.5 115.6)">D</text>
<text x="170.1" y="114">A3</text>
<text x="170.1" y="115.6">B1</text>
<text x="174.7" y="114.7">SCK</text>
<text x="174.7" y="116.3">GND</text>
<text x="183.3" y="117.9">ADSEL</text>
<text x="183.5" y="116.3">VDDIO</text>
<text x="184.9" y="114.7">VDD</text>
<text x="190.6" y="117.2">B2</text>
<text x="190.6" y="115.6">B3</text>
<text x="190.6" y="114">C1</text>
<text x="45.5" y="121.7" transform="rotate(-90 45.5 121.7)">S</text>
</g>
<g font-size="1.1" fill="#808080">
<text x="217.1" y="55.6">N91_MOSI/2.3B</text>
<text x="217.1" y="57.2">N91_SDA/2.4B</text>
<text x="25" y="65.2">BUZZER/2.1C</text>
<text x="92.2" y="62">1V8_EN/2.1C</text>
<text x="148.3" y="60.4">N91_MISO/2.3B</text>
<text x="218.7" y="62">N91_SCK/2.3B</text>
<text x="218.7" y="65.2">N91_SCL/2.4B</text>
<text x="242.6" y="62">IMU_CS/2.3C</text>
<text x="158.9" y="74.8">IMU_INT/2.3C</text>
<text x="31.6" y="105.1">BAT_MEAS/2.3B</text>
<text x="155.3" y="113">N91_SDA/2.4B</text>
<text x="155.3" y="111.4">MAG_INT/2.3B</text>
<text x="19.8" y="119.4">BAT_MEAS_EN/2.3B</text>
<text x="155.4" y="114.6">N91_SCL/2.4B</text>
</g>
</svg>
